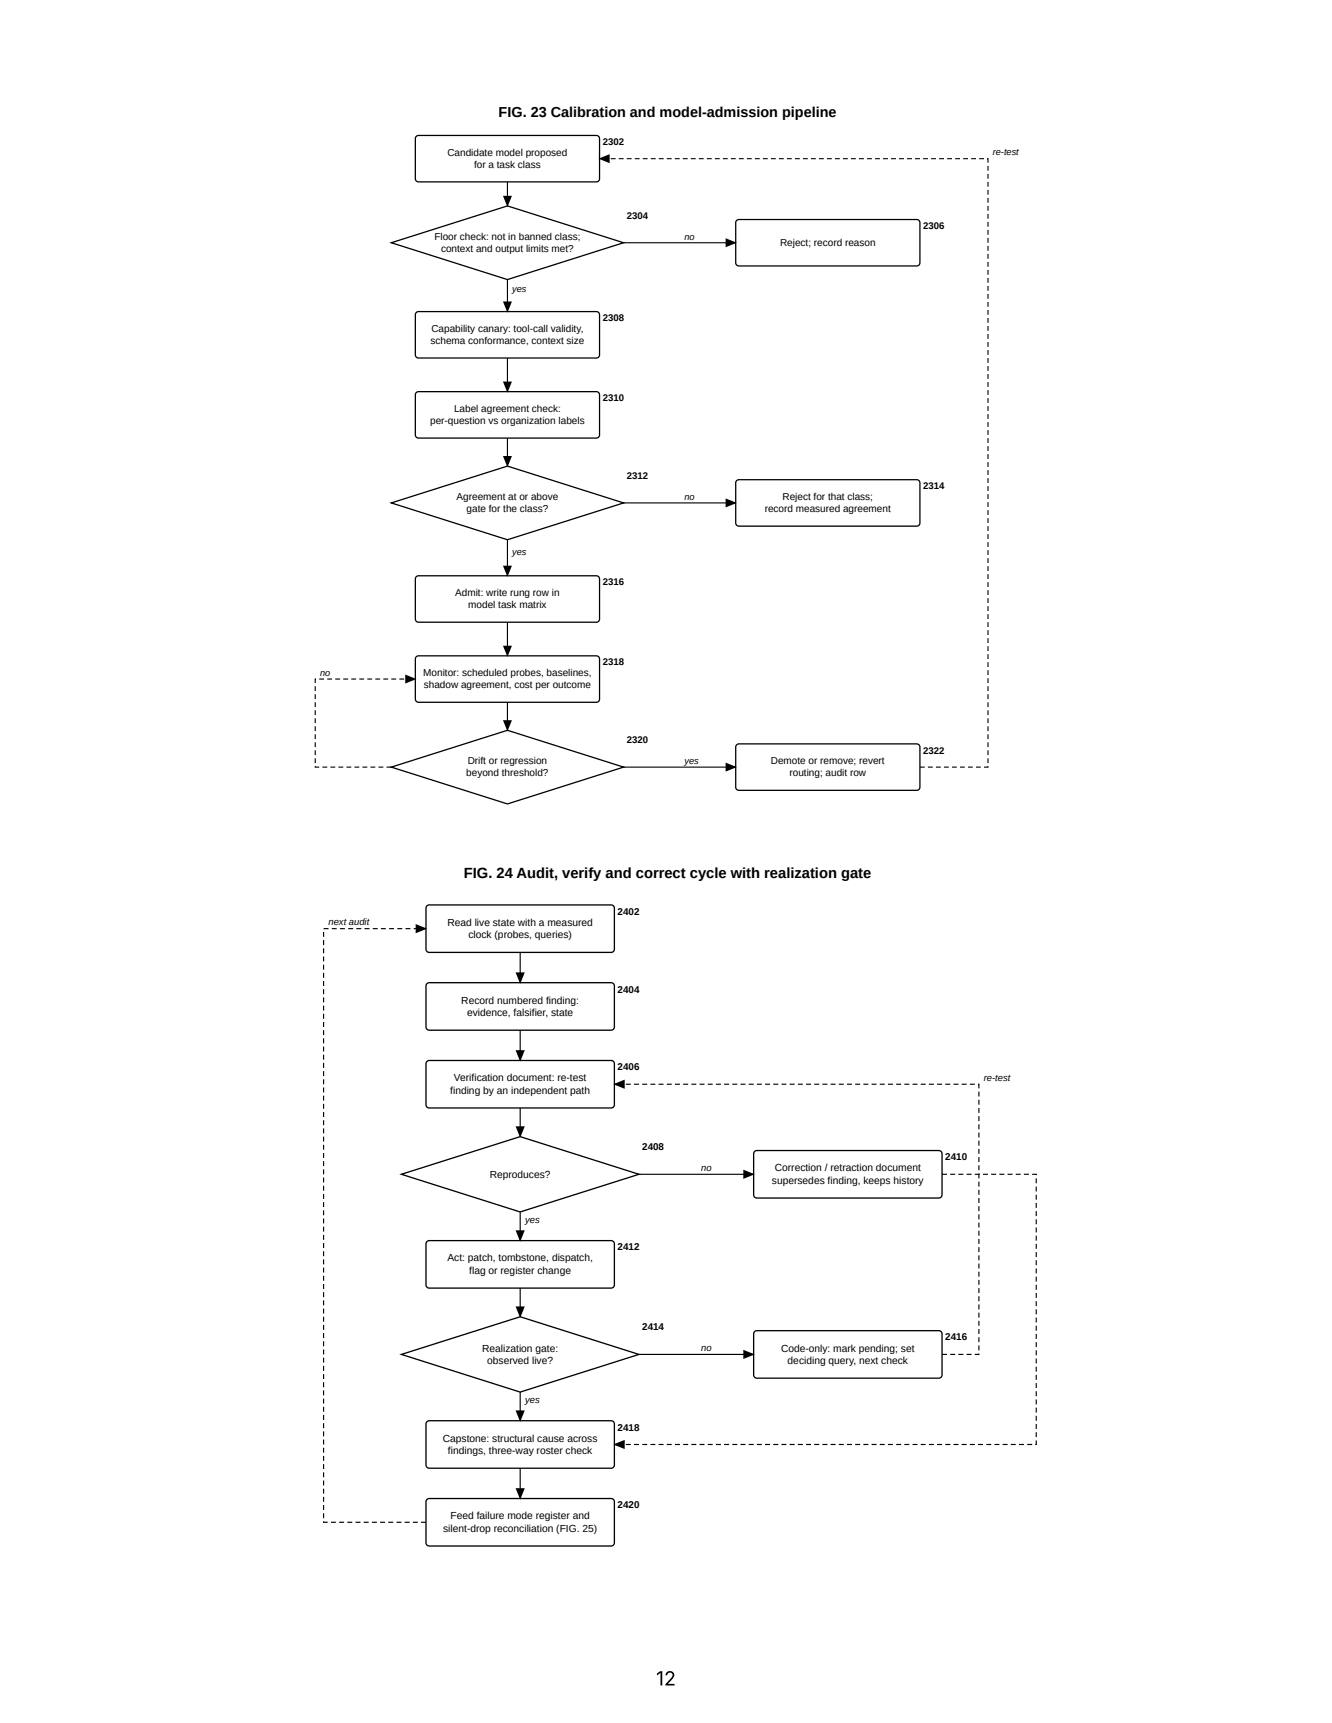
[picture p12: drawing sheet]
<svg xmlns="http://www.w3.org/2000/svg" width="216mm" height="279mm" viewBox="0 0 216 279" stroke-linecap="round" stroke-linejoin="round" font-family="sans-serif">
<path d="M67.5 22.1l.3-.1h28.9a.52 .52 0 0 1 .5 .5v6.5a.52 .52 0 0 1-.5 .5h-28.9a.52 .52 0 0 1-.5-.5v-6.5z" fill="none" stroke="#000" stroke-width=".21"/>
<path d="M63.4 39.4l18.9-6 18.8 6-18.8 5.9z" fill="#fff"/>
<path d="M63.4 39.4l18.9-6 18.8 6-18.8 5.9z" fill="none" stroke="#000" stroke-width=".21"/>
<path d="M119.4 35.7l.4-.1h28.8a.52 .52 0 0 1 .5 .5v6.5a.52 .52 0 0 1-.5 .5h-28.8a.52 .52 0 0 1-.6-.5v-6.5z" fill="#fff"/>
<path d="M119.4 35.7l.4-.1h28.8a.52 .52 0 0 1 .5 .5v6.5a.52 .52 0 0 1-.5 .5h-28.8a.52 .52 0 0 1-.6-.5v-6.5z" fill="none" stroke="#000" stroke-width=".21"/>
<path d="M67.5 50.7l.3-.2h28.9a.52 .52 0 0 1 .5 .5v6.5a.52 .52 0 0 1-.5 .6h-28.9a.52 .52 0 0 1-.5-.6v-6.5z" fill="#fff"/>
<path d="M67.5 50.7l.3-.2h28.9a.52 .52 0 0 1 .5 .5v6.5a.52 .52 0 0 1-.5 .6h-28.9a.52 .52 0 0 1-.5-.6v-6.5z" fill="none" stroke="#000" stroke-width=".21"/>
<path d="M67.5 63.7l.3-.2h28.9a.52 .52 0 0 1 .5 .5v6.5a.52 .52 0 0 1-.5 .5h-28.9a.52 .52 0 0 1-.5-.5v-6.5z" fill="#fff"/>
<path d="M67.5 63.7l.3-.2h28.9a.52 .52 0 0 1 .5 .5v6.5a.52 .52 0 0 1-.5 .5h-28.9a.52 .52 0 0 1-.5-.5v-6.5z" fill="none" stroke="#000" stroke-width=".21"/>
<path d="M63.4 81.6l18.9-6 18.8 6-18.8 5.9z" fill="#fff"/>
<path d="M63.4 81.6l18.9-6 18.8 6-18.8 5.9z" fill="none" stroke="#000" stroke-width=".21"/>
<path d="M119.4 77.9l.4-.1h28.8a.52 .52 0 0 1 .5 .5v6.5a.52 .52 0 0 1-.5 .5h-28.8a.52 .52 0 0 1-.6-.5v-6.5z" fill="#fff"/>
<path d="M119.4 77.9l.4-.1h28.8a.52 .52 0 0 1 .5 .5v6.5a.52 .52 0 0 1-.5 .5h-28.8a.52 .52 0 0 1-.6-.5v-6.5z" fill="none" stroke="#000" stroke-width=".21"/>
<path d="M67.5 93.5l.3-.1h28.9a.52 .52 0 0 1 .5 .5v6.5a.52 .52 0 0 1-.5 .5h-28.9a.52 .52 0 0 1-.5-.5v-6.5z" fill="#fff"/>
<path d="M67.5 93.5l.3-.1h28.9a.52 .52 0 0 1 .5 .5v6.5a.52 .52 0 0 1-.5 .5h-28.9a.52 .52 0 0 1-.5-.5v-6.5z" fill="none" stroke="#000" stroke-width=".21"/>
<path d="M67.5 106.5l.3-.2h28.9a.52 .52 0 0 1 .5 .6v6.5a.52 .52 0 0 1-.5 .5h-28.9a.52 .52 0 0 1-.5-.5v-6.5z" fill="#fff"/>
<path d="M67.5 106.5l.3-.2h28.9a.52 .52 0 0 1 .5 .6v6.5a.52 .52 0 0 1-.5 .5h-28.9a.52 .52 0 0 1-.5-.5v-6.5z" fill="none" stroke="#000" stroke-width=".21"/>
<path d="M63.4 124.4l18.9-6 18.8 6-18.8 6z" fill="#fff"/>
<path d="M63.4 124.4l18.9-6 18.8 6-18.8 6z" fill="none" stroke="#000" stroke-width=".21"/>
<path d="M119.4 120.8l.4-.2h28.8a.52 .52 0 0 1 .5 .5v6.5a.52 .52 0 0 1-.5 .6h-28.8a.52 .52 0 0 1-.6-.6v-6.5z" fill="#fff"/>
<path d="M119.4 120.8l.4-.2h28.8a.52 .52 0 0 1 .5 .5v6.5a.52 .52 0 0 1-.5 .6h-28.8a.52 .52 0 0 1-.6-.6v-6.5z" fill="none" stroke="#000" stroke-width=".21"/>
<path d="M82.3 29.5v3.9M101.1 39.4h18.1M82.3 45.3v5.2M82.3 58.1v5.4M82.3 71v4.6M82.3 87.5v5.9M101.1 81.6h18.1M82.3 100.9v5.4M82.3 113.9v4.5M101.1 124.4h18.1" fill="none" stroke="#000" stroke-width=".18"/>
<g fill="#000">
<path d="M81.5 31.8h1.5l-.7 1.8zM97 25.7l1.8-.7v1.5zM117.6 38.6l1.8 .8-1.8 .7zM81.5 48.9h1.5l-.7 1.8zM81.5 61.9h1.5l-.7 1.8zM81.5 73.9h1.5l-.7 1.9zM81.5 91.7h1.5l-.7 1.8zM117.6 80.8l1.8 .8-1.8 .7zM65.7 109.4l1.8 .7-1.8 .7zM81.5 104.7h1.5l-.7 1.8zM81.5 116.8h1.5l-.7 1.8zM117.6 123.7l1.8 .7-1.8 .7z"/>
<path d="M62.6 124.3h.8v.2h-.8zM61.3 124.3h.8v.2h-.8zM60.1 124.3h.7v.2h-.7zM58.8 124.3h.7v.2h-.7zM57.5 124.3h.7v.2h-.7zM56.2 124.3h.7v.2h-.7zM54.9 124.3h.7v.2h-.7zM53.6 124.3h.7v.2h-.7zM52.3 124.3h.7v.2h-.7zM51 124.3h.2l-.1 .1v-.1h.6v.2h-.7zM51 123h.2v.7h-.2zM51 121.7h.2v.7h-.2zM51 120.4h.2v.7h-.2zM51 119.1h.2v.8h-.2zM51 117.8h.2v.8h-.2zM51 116.5h.2v.8h-.2zM51 115.2h.2v.8h-.2zM51 113.9h.2v.8h-.2zM51 112.6h.2v.8h-.2zM51 111.3h.2v.8h-.2zM51 110h.2v.2l-.1-.1h.1v.7h-.2zM51.7 110h.8v.2h-.8zM53 110h.8v.2h-.8zM54.3 110h.8v.2h-.8zM55.6 110h.8v.2h-.8zM56.9 110h.8v.2h-.8zM58.2 110h.8v.2h-.8zM59.5 110h.8v.2h-.8zM60.8 110h.8v.2h-.8zM62.1 110h.8v.2h-.8zM63.4 110h.8v.2h-.8zM64.7 110h.8v.2h-.8zM66 110h.8v.2h-.8z"/>
<path d="M149.1 124.3h.8v.2h-.8zM150.4 124.3h.8v.2h-.8zM151.7 124.3h.8v.2h-.8zM153 124.3h.8v.2h-.8zM154.3 124.3h.8v.2h-.8zM155.6 124.3h.8v.2h-.8zM156.9 124.3h.8v.2h-.8zM158.2 124.3h.8v.2h-.8zM159.5 124.3h.6v.1v-.1h.1v.2h-.7zM160.1 123h.1v.7h-.1zM160.1 121.7h.1v.7h-.1zM160.1 120.4h.1v.7h-.1zM160.1 119.1h.1v.8h-.1zM160.1 117.8h.1v.8h-.1zM160.1 116.5h.1v.8h-.1zM160.1 115.2h.1v.8h-.1zM160.1 113.9h.1v.8h-.1zM160.1 112.6h.1v.8h-.1zM160.1 111.3h.1v.8h-.1zM160.1 110h.1v.8h-.1zM160.1 108.7h.1v.8h-.1zM160.1 107.4h.1v.8h-.1zM160.1 106.1h.1v.8h-.1zM160.1 104.8h.1v.8h-.1zM160.1 103.5h.1v.8h-.1zM160.1 102.2h.1v.8h-.1zM160.1 100.9h.1v.8h-.1zM160.1 99.6h.1v.8h-.1zM160.1 98.3h.1v.8h-.1zM160.1 97h.1v.8h-.1zM160.1 95.7h.1v.8h-.1zM160.1 94.4h.1v.8h-.1zM160.1 93.1h.1v.8h-.1zM160.1 91.8h.1v.8h-.1zM160.1 90.5h.1v.8h-.1zM160.1 89.2h.1v.8h-.1zM160.1 87.9h.1v.8h-.1zM160.1 86.6h.1v.8h-.1zM160.1 85.3h.1v.8h-.1zM160.1 84h.1v.8h-.1zM160.1 82.7h.1v.8h-.1zM160.1 81.4h.1v.8h-.1zM160.1 80.1h.1v.8h-.1zM160.1 78.8h.1v.8h-.1zM160.1 77.5h.1v.8h-.1zM160.1 76.2h.1v.8h-.1zM160.1 74.9h.1v.8h-.1zM160.1 73.6h.1v.8h-.1zM160.1 72.3h.1v.8h-.1zM160.1 71h.1v.8h-.1zM160.1 69.7h.1v.8h-.1zM160.1 68.4h.1v.8h-.1zM160.1 67.1h.1v.8h-.1zM160.1 65.8h.1v.8h-.1zM160.1 64.5h.1v.8h-.1zM160.1 63.2h.1v.8h-.1zM160.1 62h.1v.7h-.1zM160.1 60.7h.1v.7h-.1zM160.1 59.4h.1v.7h-.1zM160.1 58.1h.1v.7h-.1zM160.1 56.8h.1v.7h-.1zM160.1 55.5h.1v.7h-.1zM160.1 54.2h.1v.7h-.1zM160.1 52.9h.1v.7h-.1zM160.1 51.6h.1v.7h-.1zM160.1 50.3h.1v.7h-.1zM160.1 49h.1v.7h-.1zM160.1 47.7h.1v.8h-.1zM160.1 46.4h.1v.8h-.1zM160.1 45.1h.1v.8h-.1zM160.1 43.8h.1v.8h-.1zM160.1 42.5h.1v.8h-.1zM160.1 41.2h.1v.8h-.1zM160.1 39.9h.1v.8h-.1zM160.1 38.6h.1v.8h-.1zM160.1 37.3h.1v.8h-.1zM160.1 36h.1v.8h-.1zM160.1 34.7h.1v.8h-.1zM160.1 33.4h.1v.8h-.1zM160.1 32.1h.1v.8h-.1zM160.1 30.8h.1v.8h-.1zM160.1 29.5h.1v.8h-.1zM160.1 28.2h.1v.8h-.1zM160.1 26.9h.1v.8h-.1zM160 25.6h.2v.8h-.1v-.7l-.1 .1zM158.7 25.6h.8v.2h-.8zM157.4 25.6h.8v.2h-.8zM156.1 25.6h.8v.2h-.8zM154.8 25.6h.8v.2h-.8zM153.5 25.6h.8v.2h-.8zM152.2 25.6h.8v.2h-.8zM150.9 25.6h.8v.2h-.8zM149.6 25.6h.8v.2h-.8zM148.3 25.6h.8v.2h-.8zM147 25.6h.8v.2h-.8zM145.7 25.6h.8v.2h-.8zM144.4 25.6h.8v.2h-.8zM143.1 25.6h.8v.2h-.8zM141.8 25.6h.8v.2h-.8zM140.5 25.6h.8v.2h-.8zM139.2 25.6h.8v.2h-.8zM137.9 25.6h.8v.2h-.8zM136.6 25.6h.8v.2h-.8zM135.3 25.6h.8v.2h-.8zM134 25.6h.8v.2h-.8zM132.8 25.6h.7v.2h-.7zM131.5 25.6h.7v.2h-.7zM130.2 25.6h.7v.2h-.7zM128.9 25.6h.7v.2h-.7zM127.6 25.6h.7v.2h-.7zM126.3 25.6h.7v.2h-.7zM125 25.6h.7v.2h-.7zM123.7 25.6h.7v.2h-.7zM122.4 25.6h.7v.2h-.7zM121.1 25.6h.7v.2h-.7zM119.8 25.6h.7v.2h-.7zM118.5 25.6h.7v.2h-.7zM117.2 25.6h.8v.2h-.8zM115.9 25.6h.8v.2h-.8zM114.6 25.6h.8v.2h-.8zM113.3 25.6h.8v.2h-.8zM112 25.6h.8v.2h-.8zM110.7 25.6h.8v.2h-.8zM109.4 25.6h.8v.2h-.8zM108.1 25.6h.8v.2h-.8zM106.8 25.6h.8v.2h-.8zM105.5 25.6h.8v.2h-.8zM104.2 25.6h.8v.2h-.8zM102.9 25.6h.8v.2h-.8zM101.6 25.6h.8v.2h-.8zM100.3 25.6h.8v.2h-.8zM99 25.6h.8v.2h-.8zM97.7 25.6h.8v.2h-.8z"/>
</g>
<g fill="#fff">
<path d="M44.5 138.6h127.4v116.8h-127.4z"/>
<path d="M69.2 146.9l.4-.2h29.5a.53 .53 0 0 1 .5 .6v6.6a.53 .53 0 0 1-.5 .5h-29.5a.53 .53 0 0 1-.6-.5v-6.6z"/>
</g>
<path d="M69.2 146.9l.4-.2h29.5a.53 .53 0 0 1 .5 .6v6.6a.53 .53 0 0 1-.5 .5h-29.5a.53 .53 0 0 1-.6-.5v-6.6z" fill="none" stroke="#000" stroke-width=".21"/>
<path d="M69.2 159.5l.4-.1h29.5a.53 .53 0 0 1 .5 .5v6.6a.53 .53 0 0 1-.5 .6h-29.5a.53 .53 0 0 1-.6-.6v-6.6z" fill="#fff"/>
<path d="M69.2 159.5l.4-.1h29.5a.53 .53 0 0 1 .5 .5v6.6a.53 .53 0 0 1-.5 .6h-29.5a.53 .53 0 0 1-.6-.6v-6.6z" fill="none" stroke="#000" stroke-width=".21"/>
<path d="M69.2 172.1l.4-.1h29.5a.53 .53 0 0 1 .5 .5v6.6a.53 .53 0 0 1-.5 .6h-29.5a.53 .53 0 0 1-.6-.6v-6.6z" fill="#fff"/>
<path d="M69.2 172.1l.4-.1h29.5a.53 .53 0 0 1 .5 .5v6.6a.53 .53 0 0 1-.5 .6h-29.5a.53 .53 0 0 1-.6-.6v-6.6z" fill="none" stroke="#000" stroke-width=".21"/>
<path d="M65.1 190.4l19.2-6.1 19.3 6.1-19.3 6.1z" fill="#fff"/>
<path d="M65.1 190.4l19.2-6.1 19.3 6.1-19.3 6.1z" fill="none" stroke="#000" stroke-width=".21"/>
<path d="M122.3 186.7l.4-.1h29.5a.53 .53 0 0 1 .5 .5v6.6a.53 .53 0 0 1-.5 .6h-29.5a.53 .53 0 0 1-.5-.6v-6.6z" fill="#fff"/>
<path d="M122.3 186.7l.4-.1h29.5a.53 .53 0 0 1 .5 .5v6.6a.53 .53 0 0 1-.5 .6h-29.5a.53 .53 0 0 1-.5-.6v-6.6z" fill="none" stroke="#000" stroke-width=".21"/>
<path d="M69.2 201.3l.4-.1h29.5a.53 .53 0 0 1 .5 .5v6.6a.53 .53 0 0 1-.5 .6h-29.5a.53 .53 0 0 1-.6-.6v-6.6z" fill="#fff"/>
<path d="M69.2 201.3l.4-.1h29.5a.53 .53 0 0 1 .5 .5v6.6a.53 .53 0 0 1-.5 .6h-29.5a.53 .53 0 0 1-.6-.6v-6.6z" fill="none" stroke="#000" stroke-width=".21"/>
<path d="M65.1 219.6l19.2-6.1 19.3 6.1-19.3 6.1z" fill="#fff"/>
<path d="M65.1 219.6l19.2-6.1 19.3 6.1-19.3 6.1z" fill="none" stroke="#000" stroke-width=".21"/>
<path d="M122.3 215.9l.4-.1h29.5a.53 .53 0 0 1 .5 .5v6.7a.53 .53 0 0 1-.5 .5h-29.5a.53 .53 0 0 1-.5-.5v-6.7z" fill="#fff"/>
<path d="M122.3 215.9l.4-.1h29.5a.53 .53 0 0 1 .5 .5v6.7a.53 .53 0 0 1-.5 .5h-29.5a.53 .53 0 0 1-.5-.5v-6.7z" fill="none" stroke="#000" stroke-width=".21"/>
<path d="M69.2 230.5l.4-.1h29.5a.53 .53 0 0 1 .5 .5v6.7a.53 .53 0 0 1-.5 .5h-29.5a.53 .53 0 0 1-.6-.5v-6.7z" fill="#fff"/>
<path d="M69.2 230.5l.4-.1h29.5a.53 .53 0 0 1 .5 .5v6.7a.53 .53 0 0 1-.5 .5h-29.5a.53 .53 0 0 1-.6-.5v-6.7z" fill="none" stroke="#000" stroke-width=".21"/>
<path d="M69.2 243.2l.4-.2h29.5a.53 .53 0 0 1 .5 .5v6.7a.53 .53 0 0 1-.5 .5h-29.5a.53 .53 0 0 1-.6-.5v-6.7z" fill="#fff"/>
<path d="M69.2 243.2l.4-.2h29.5a.53 .53 0 0 1 .5 .5v6.7a.53 .53 0 0 1-.5 .5h-29.5a.53 .53 0 0 1-.6-.5v-6.7z" fill="none" stroke="#000" stroke-width=".21"/>
<path d="M84.3 154.4v5M84.3 167.1v4.9M84.3 179.7v4.6M84.3 196.5v4.7M103.6 190.4h18.6M84.3 208.9v4.6M103.6 219.6h18.6M84.3 225.7v4.7M84.3 238.1v4.9" fill="none" stroke="#000" stroke-width=".19"/>
<g fill="#000">
<path d="M67.4 149.8l1.8 .8-1.8 .7zM83.6 157.7h1.5l-.8 1.8zM83.6 170.3h1.5l-.8 1.9zM99.4 175.8l1.9-.7v1.5zM83.6 182.6h1.5l-.8 1.9zM83.6 199.5h1.5l-.8 1.9zM120.5 189.7l1.8 .7-1.8 .8zM83.6 211.9h1.5l-.8 1.8zM120.5 218.9l1.8 .7-1.8 .8zM83.6 228.7h1.5l-.8 1.9zM99.4 234.2l1.9-.7v1.5zM83.6 241.3h1.5l-.8 1.9z"/>
<path d="M152.7 190.3h.8v.2h-.8zM154 190.3h.8v.2h-.8zM155.3 190.3h.8v.2h-.8zM156.7 190.3h.8v.2h-.8zM158 190.3h.8v.2h-.8zM159.3 190.3h.8v.2h-.8zM160.7 190.3h.8v.2h-.8zM162 190.3h.8v.2h-.8zM163.3 190.3h.8v.2h-.8zM164.6 190.3h.8v.2h-.8zM166 190.3h.8v.2h-.8zM167.3 190.3h.8v.3h-.2l.1-.2v.1h-.7zM167.9 191.1h.2v.8h-.2zM167.9 192.4h.2v.8h-.2zM167.9 193.7h.2v.8h-.2zM167.9 195.1h.2v.8h-.2zM167.9 196.4h.2v.8h-.2zM167.9 197.7h.2v.8h-.2zM167.9 199.1h.2v.7h-.2zM167.9 200.4h.2v.8h-.2zM167.9 201.7h.2v.8h-.2zM167.9 203h.2v.8h-.2zM167.9 204.4h.2v.8h-.2zM167.9 205.7h.2v.8h-.2zM167.9 207h.2v.8h-.2zM167.9 208.3h.2v.8h-.2zM167.9 209.7h.2v.8h-.2zM167.9 211h.2v.8h-.2zM167.9 212.3h.2v.8h-.2zM167.9 213.7h.2v.8h-.2zM167.9 215h.2v.8h-.2zM167.9 216.3h.2v.8h-.2zM167.9 217.6h.2v.8h-.2zM167.9 219h.2v.8h-.2zM167.9 220.3h.2v.8h-.2zM167.9 221.6h.2v.8h-.2zM167.9 223h.2v.7h-.2zM167.9 224.3h.2v.8h-.2zM167.9 225.6h.2v.8h-.2zM167.9 226.9h.2v.8h-.2zM167.9 228.3h.2v.8h-.2zM167.9 229.6h.2v.8h-.2zM167.9 230.9h.2v.8h-.2zM167.9 232.2h.2v.8h-.2zM167.9 233.6h.2v.7h-.3v-.2l.2 .1h-.1zM166.5 234.1h.8v.2h-.8zM165.2 234.1h.8v.2h-.8zM163.8 234.1h.8v.2h-.8zM162.5 234.1h.8v.2h-.8zM161.2 234.1h.8v.2h-.8zM159.9 234.1h.8v.2h-.8zM158.5 234.1h.8v.2h-.8zM157.2 234.1h.8v.2h-.8zM155.9 234.1h.8v.2h-.8zM154.6 234.1h.7v.2h-.7zM153.2 234.1h.8v.2h-.8zM151.9 234.1h.8v.2h-.8zM150.6 234.1h.8v.2h-.8zM149.2 234.1h.8v.2h-.8zM147.9 234.1h.8v.2h-.8zM146.6 234.1h.8v.2h-.8zM145.3 234.1h.8v.2h-.8zM143.9 234.1h.8v.2h-.8zM142.6 234.1h.8v.2h-.8zM141.3 234.1h.8v.2h-.8zM139.9 234.1h.8v.2h-.8zM138.6 234.1h.8v.2h-.8zM137.3 234.1h.8v.2h-.8zM136 234.1h.8v.2h-.8zM134.6 234.1h.8v.2h-.8zM133.3 234.1h.8v.2h-.8zM132 234.1h.8v.2h-.8zM130.7 234.1h.7v.2h-.7zM129.3 234.1h.8v.2h-.8zM128 234.1h.8v.2h-.8zM126.7 234.1h.8v.2h-.8zM125.3 234.1h.8v.2h-.8zM124 234.1h.8v.2h-.8zM122.7 234.1h.8v.2h-.8zM121.4 234.1h.8v.2h-.8zM120 234.1h.8v.2h-.8zM118.7 234.1h.8v.2h-.8zM117.4 234.1h.8v.2h-.8zM116 234.1h.8v.2h-.8zM114.7 234.1h.8v.2h-.8zM113.4 234.1h.8v.2h-.8zM112.1 234.1h.8v.2h-.8zM110.7 234.1h.8v.2h-.8zM109.4 234.1h.8v.2h-.8zM108.1 234.1h.8v.2h-.8zM106.8 234.1h.8v.2h-.8zM105.4 234.1h.8v.2h-.8zM104.1 234.1h.8v.2h-.8zM102.8 234.1h.8v.2h-.8zM101.4 234.1h.8v.2h-.8zM100.1 234.1h.8v.2h-.8z"/>
<path d="M152.7 219.5h.8v.2h-.8zM154 219.5h.8v.2h-.8zM155.3 219.5h.8v.2h-.8zM156.7 219.5h.8v.2h-.8zM158 219.5h.7v.1l-.1-.1h.2v.2h-.8zM158.6 218.2h.2v.8h-.2zM158.6 216.8h.2v.8h-.2zM158.6 215.5h.2v.8h-.2zM158.6 214.2h.2v.8h-.2zM158.6 212.9h.2v.8h-.2zM158.6 211.5h.2v.8h-.2zM158.6 210.2h.2v.8h-.2zM158.6 208.9h.2v.8h-.2zM158.6 207.5h.2v.8h-.2zM158.6 206.2h.2v.8h-.2zM158.6 204.9h.2v.8h-.2zM158.6 203.6h.2v.8h-.2zM158.6 202.2h.2v.8h-.2zM158.6 200.9h.2v.8h-.2zM158.6 199.6h.2v.8h-.2zM158.6 198.3h.2v.8h-.2zM158.6 196.9h.2v.8h-.2zM158.6 195.6h.2v.8h-.2zM158.6 194.3h.2v.8h-.2zM158.6 192.9h.2v.8h-.2zM158.6 191.6h.2v.8h-.2zM158.6 190.3h.2v.8h-.2zM158.6 189h.2v.8h-.2zM158.6 187.6h.2v.8h-.2zM158.6 186.3h.2v.8h-.2zM158.6 185h.2v.8h-.2zM158.6 183.7h.2v.7h-.2zM158.6 182.3h.2v.8h-.2zM158.6 181h.2v.8h-.2zM158.6 179.7h.2v.8h-.2zM158.6 178.3h.2v.8h-.2zM158.6 177h.2v.8h-.2zM158.5 175.7h.3v.8h-.2v-.7h.1l-.2 .1zM157.2 175.7h.8v.2h-.8zM155.9 175.7h.8v.2h-.8zM154.6 175.7h.7v.2h-.7zM153.2 175.7h.8v.2h-.8zM151.9 175.7h.8v.2h-.8zM150.6 175.7h.8v.2h-.8zM149.2 175.7h.8v.2h-.8zM147.9 175.7h.8v.2h-.8zM146.6 175.7h.8v.2h-.8zM145.3 175.7h.8v.2h-.8zM143.9 175.7h.8v.2h-.8zM142.6 175.7h.8v.2h-.8zM141.3 175.7h.8v.2h-.8zM139.9 175.7h.8v.2h-.8zM138.6 175.7h.8v.2h-.8zM137.3 175.7h.8v.2h-.8zM136 175.7h.8v.2h-.8zM134.6 175.7h.8v.2h-.8zM133.3 175.7h.8v.2h-.8zM132 175.7h.8v.2h-.8zM130.7 175.7h.7v.2h-.7zM129.3 175.7h.8v.2h-.8zM128 175.7h.8v.2h-.8zM126.7 175.7h.8v.2h-.8zM125.3 175.7h.8v.2h-.8zM124 175.7h.8v.2h-.8zM122.7 175.7h.8v.2h-.8zM121.4 175.7h.8v.2h-.8zM120 175.7h.8v.2h-.8zM118.7 175.7h.8v.2h-.8zM117.4 175.7h.8v.2h-.8zM116 175.7h.8v.2h-.8zM114.7 175.7h.8v.2h-.8zM113.4 175.7h.8v.2h-.8zM112.1 175.7h.8v.2h-.8zM110.7 175.7h.8v.2h-.8zM109.4 175.7h.8v.2h-.8zM108.1 175.7h.8v.2h-.8zM106.8 175.7h.8v.2h-.8zM105.4 175.7h.8v.2h-.8zM104.1 175.7h.8v.2h-.8zM102.8 175.7h.8v.2h-.8zM101.4 175.7h.8v.2h-.8zM100.1 175.7h.8v.2h-.8z"/>
<path d="M68.3 246.8h.7v.1h-.7zM66.9 246.8h.8v.1h-.8zM65.6 246.8h.8v.1h-.8zM64.3 246.8h.8v.1h-.8zM62.9 246.8h.8v.1h-.8zM61.6 246.8h.8v.1h-.8zM60.3 246.8h.8v.1h-.8zM59 246.8h.8v.1h-.8zM57.6 246.8h.8v.1h-.8zM56.3 246.8h.8v.1h-.8zM55 246.8h.8v.1h-.8zM53.6 246.8h.8v.1h-.8zM52.4 246.7h.1v.1h.6v.1h-.7zM52.4 245.4h.1v.8h-.1zM52.4 244.1h.1v.8h-.1zM52.4 242.7h.1v.8h-.1zM52.4 241.4h.1v.8h-.1zM52.4 240.1h.1v.8h-.1zM52.4 238.8h.1v.7h-.1zM52.4 237.4h.1v.8h-.1zM52.4 236.1h.1v.8h-.1zM52.4 234.8h.1v.8h-.1zM52.4 233.4h.1v.8h-.1zM52.4 232.1h.1v.8h-.1zM52.4 230.8h.1v.8h-.1zM52.4 229.5h.1v.8h-.1zM52.4 228.1h.1v.8h-.1zM52.4 226.8h.1v.8h-.1zM52.4 225.5h.1v.8h-.1zM52.4 224.1h.1v.8h-.1zM52.4 222.8h.1v.8h-.1zM52.4 221.5h.1v.8h-.1zM52.4 220.2h.1v.8h-.1zM52.4 218.8h.1v.8h-.1zM52.4 217.5h.1v.8h-.1zM52.4 216.2h.1v.8h-.1zM52.4 214.9h.1v.7h-.1zM52.4 213.5h.1v.8h-.1zM52.4 212.2h.1v.8h-.1zM52.4 210.9h.1v.8h-.1zM52.4 209.5h.1v.8h-.1zM52.4 208.2h.1v.8h-.1zM52.4 206.9h.1v.8h-.1zM52.4 205.6h.1v.8h-.1zM52.4 204.2h.1v.8h-.1zM52.4 202.9h.1v.8h-.1zM52.4 201.6h.1v.8h-.1zM52.4 200.2h.1v.8h-.1zM52.4 198.9h.1v.8h-.1zM52.4 197.6h.1v.8h-.1zM52.4 196.3h.1v.8h-.1zM52.4 194.9h.1v.8h-.1zM52.4 193.6h.1v.8h-.1zM52.4 192.3h.1v.8h-.1zM52.4 191h.1v.8h-.1zM52.4 189.6h.1v.8h-.1zM52.4 188.3h.1v.8h-.1zM52.4 187h.1v.8h-.1zM52.4 185.6h.1v.8h-.1zM52.4 184.3h.1v.8h-.1zM52.4 183h.1v.8h-.1zM52.4 181.7h.1v.8h-.1zM52.4 180.3h.1v.8h-.1zM52.4 179h.1v.8h-.1zM52.4 177.7h.1v.8h-.1zM52.4 176.3h.1v.8h-.1zM52.4 175h.1v.8h-.1zM52.4 173.7h.1v.8h-.1zM52.4 172.4h.1v.8h-.1zM52.4 171h.1v.8h-.1zM52.4 169.7h.1v.8h-.1zM52.4 168.4h.1v.8h-.1zM52.4 167.1h.1v.8h-.1zM52.4 165.7h.1v.8h-.1zM52.4 164.4h.1v.8h-.1zM52.4 163.1h.1v.8h-.1zM52.4 161.7h.1v.8h-.1zM52.4 160.4h.1v.8h-.1zM52.4 159.1h.1v.8h-.1zM52.4 157.8h.1v.8h-.1zM52.4 156.4h.1v.8h-.1zM52.4 155.1h.1v.8h-.1zM52.4 153.8h.1v.8h-.1zM52.4 152.4h.1v.8h-.1zM52.4 151.1h.1v.8h-.1zM52.5 150.5h.7v.2h-.7zM53.8 150.5h.8v.2h-.8zM55.1 150.5h.8v.2h-.8zM56.4 150.5h.8v.2h-.8zM57.8 150.5h.8v.2h-.8zM59.1 150.5h.8v.2h-.8zM60.4 150.5h.8v.2h-.8zM61.7 150.5h.8v.2h-.8zM63.1 150.5h.8v.2h-.8zM64.4 150.5h.8v.2h-.8zM65.7 150.5h.8v.2h-.8zM67.1 150.5h.8v.2h-.8zM68.4 150.5h.6v.2h-.6z"/>
</g>
<text font-size="3.2" x="106.3" y="273.3">12</text>
<text font-size="2.4" x="75.2" y="142.4">FIG. 24 Audit, verify and correct cycle with realization gate</text>
<text font-size="2.3" x="80.8" y="19">FIG. 23 Calibration and model-admission pipeline</text>
<g font-size="1.7">
<text x="72.5" y="150.1">Read live state with a measured</text>
<text x="75.9" y="152.1">clock (probes, queries)</text>
<text x="74.8" y="162.7">Record numbered finding:</text>
<text x="75.7" y="164.7">evidence, falsifier, state</text>
<text x="73" y="177.3">finding by an independent path</text>
<text x="73.6" y="175.4">Verification document: re-test</text>
<text x="79.4" y="191">Reproduces?</text>
<text x="125.1" y="191.9">supersedes finding, keeps history</text>
<text x="125.6" y="190">Correction / retraction document</text>
<text x="72.5" y="204.6">Act: patch, tombstone, dispatch,</text>
<text x="76.1" y="206.6">flag or register change</text>
<text x="78.1" y="219.2">Realization gate:</text>
<text x="79" y="221.2">observed live?</text>
<text x="126.6" y="219.2">Code-only: mark pending; set</text>
<text x="127.7" y="221.2">deciding query, next check</text>
<text x="71.8" y="233.8">Capstone: structural cause across</text>
<text x="72.6" y="235.8">findings, three-way roster check</text>
<text x="71.8" y="248.4">silent-drop reconciliation (FIG. 25)</text>
<text x="73" y="246.4">Feed failure mode register and</text>
</g>
<g font-size="1.6">
<text x="97.7" y="23.5">2302</text>
<text x="72.5" y="25.3">Candidate model proposed</text>
<text x="76.8" y="27.2">for a task class</text>
<text x="101.6" y="35.5">2304</text>
<text x="70.4" y="38.9">Floor check: not in banned class;</text>
<text x="71.5" y="40.9">context and output limits met?</text>
<text x="126.4" y="39.9">Reject; record reason</text>
<text x="149.6" y="37.2">2306</text>
<text x="69.9" y="53.8">Capability canary: tool-call validity,</text>
<text x="97.7" y="52.1">2308</text>
<text x="69.8" y="55.8">schema conformance, context size</text>
<text x="97.7" y="65.1">2310</text>
<text x="69.7" y="68.8">per-question vs organization labels</text>
<text x="73.6" y="66.8">Label agreement check:</text>
<text x="101.6" y="77.7">2312</text>
<text x="74" y="81.1">Agreement at or above</text>
<text x="75.6" y="83">gate for the class?</text>
<text x="124" y="83">record measured agreement</text>
<text x="126.8" y="81.1">Reject for that class;</text>
<text x="149.6" y="79.3">2314</text>
<text x="97.7" y="94.9">2316</text>
<text x="73.8" y="96.7">Admit: write rung row in</text>
<text x="75.9" y="98.6">model task matrix</text>
<text x="97.7" y="107.9">2318</text>
<text x="68.6" y="109.7">Monitor: scheduled probes, baselines,</text>
<text x="68.7" y="111.6">shadow agreement, cost per outcome</text>
<text x="75.6" y="125.9">beyond threshold?</text>
<text x="75.8" y="123.9">Drift or regression</text>
<text x="101.6" y="120.5">2320</text>
<text x="124.9" y="123.9">Demote or remove; revert</text>
<text x="128" y="125.9">routing; audit row</text>
<text x="149.6" y="122.2">2322</text>
<text x="100.1" y="148.3">2402</text>
<text x="100.1" y="160.9">2404</text>
<text x="100.1" y="173.6">2406</text>
<text x="104.1" y="186.4">2408</text>
<text x="153.2" y="188.2">2410</text>
<text x="100.1" y="202.8">2412</text>
<text x="104.1" y="215.6">2414</text>
<text x="153.2" y="217.4">2416</text>
<text x="100.1" y="232">2418</text>
<text x="100.1" y="244.6">2420</text>
</g>
<g font-size="1.5">
<text x="160.9" y="25.2">re-test</text>
<text x="110.9" y="38.8">no</text>
<text x="83" y="47.4">yes</text>
<text x="110.9" y="81">no</text>
<text x="83" y="89.9">yes</text>
<text x="51.9" y="109.6">no</text>
<text x="110.9" y="123.9">yes</text>
<text x="53.2" y="150.1">next audit</text>
<text x="159.5" y="175.3">re-test</text>
<text x="113.7" y="189.9">no</text>
<text x="85.1" y="198.3">yes</text>
<text x="113.7" y="219.1">no</text>
<text x="85.1" y="227.5">yes</text>
</g>
</svg>
